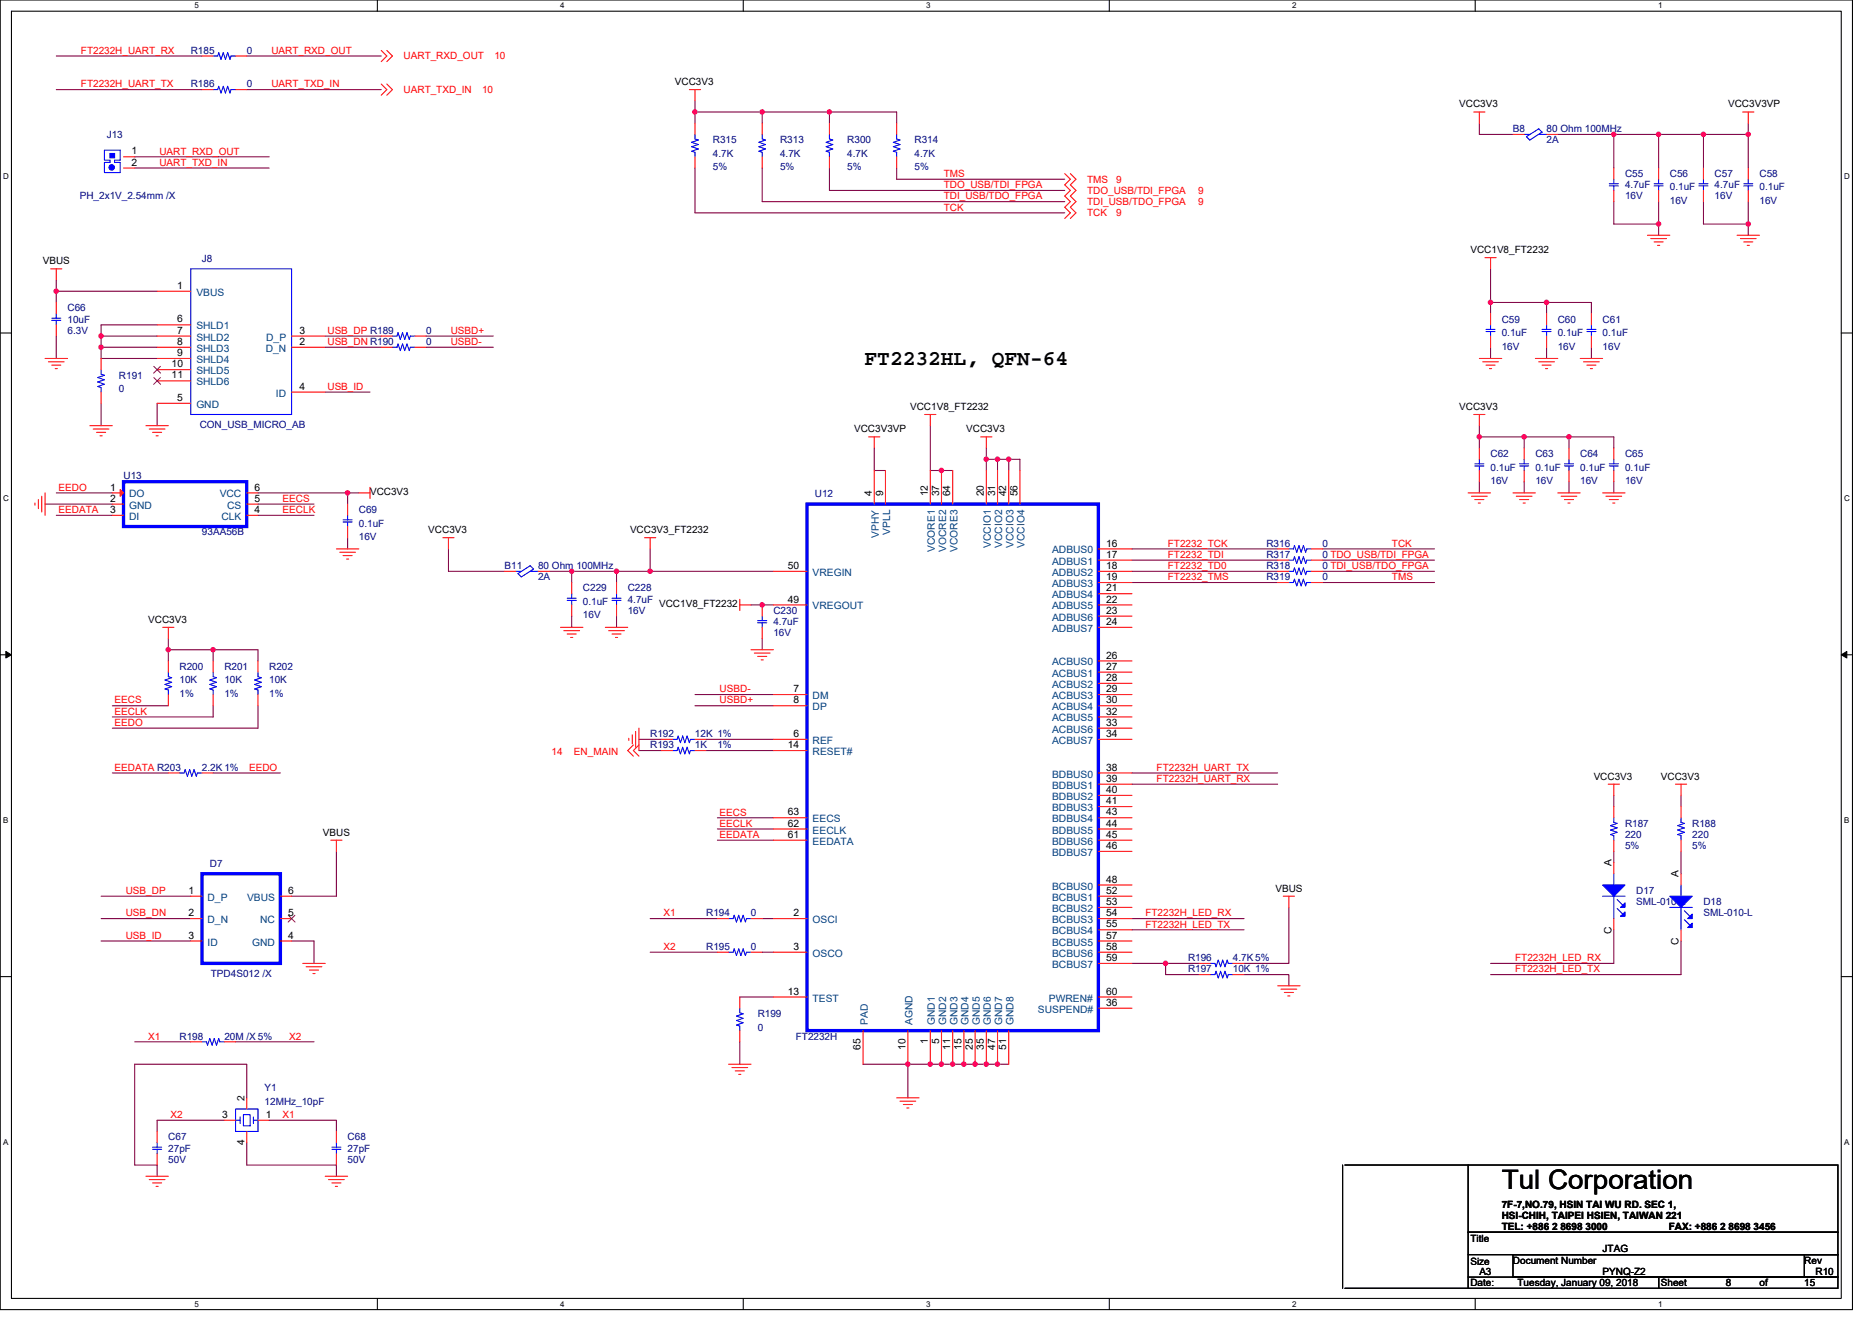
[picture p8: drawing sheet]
<svg xmlns="http://www.w3.org/2000/svg" width="297mm" height="210mm" viewBox="0 0 297 210" stroke-linecap="round" stroke-linejoin="round" font-family="sans-serif">
<path d="M0 0h293.9v207.9h-293.9zM1.8 1.8h290.4v204.3h-290.4z" fill="none" stroke="#000" stroke-width=".17"/>
<g fill="#fff">
<path d="M30.8 .2h.7v1.4h-.7z"/>
<path d="M30.8 206.3h.7v1.4h-.7z"/>
</g>
<path d="M59.9 0v1.8M59.9 206.1v1.8" fill="none" stroke="#000" stroke-width=".17"/>
<g fill="#fff">
<path d="M88.9 .2h.7v1.4h-.7z"/>
<path d="M88.9 206.3h.7v1.4h-.7z"/>
</g>
<path d="M117.9 0v1.8M117.9 206.1v1.8" fill="none" stroke="#000" stroke-width=".17"/>
<g fill="#fff">
<path d="M147 .2h.7v1.4h-.7z"/>
<path d="M147 206.3h.7v1.4h-.7z"/>
</g>
<path d="M176 0v1.8M176 206.1v1.8" fill="none" stroke="#000" stroke-width=".17"/>
<g fill="#fff">
<path d="M205 .2h.7v1.4h-.7z"/>
<path d="M205 206.3h.7v1.4h-.7z"/>
</g>
<path d="M234.1 0v1.8M234.1 206.1v1.8" fill="none" stroke="#000" stroke-width=".17"/>
<g fill="#fff">
<path d="M263.1 .2h.7v1.4h-.7z"/>
<path d="M263.1 206.3h.7v1.4h-.7z"/>
<path d="M.5 27.3h.9v1.4h-.9z"/>
<path d="M292.6 27.3h.9v1.4h-.9z"/>
<path d="M.5 78.4h.9v1.4h-.9z"/>
<path d="M292.6 78.4h.9v1.4h-.9z"/>
</g>
<path d="M0 52.9h1.8M292.2 52.9h1.7" fill="none" stroke="#000" stroke-width=".17"/>
<g fill="#fff">
<path d="M.5 129.5h.8v1.4h-.8z"/>
<path d="M292.6 129.5h.9v1.4h-.9z"/>
</g>
<path d="M0 103.9h1.8M292.2 103.9h1.7" fill="none" stroke="#000" stroke-width=".17"/>
<path d="M.9 103.4l.9 .5-.9 .5zM292.2 103.9l.8-.5v1z" fill="#000" stroke="#000" stroke-width=".16"/>
<g fill="#fff">
<path d="M.5 180.5h.8v1.4h-.8z"/>
<path d="M292.6 180.5h.9v1.4h-.9z"/>
</g>
<path d="M0 155h1.8M292.2 155h1.7M213 184.9v19.6M213.4 184.9h19.6M233 184.9h58.6v10.7h-58.6zM233 195.6h58.6v3.5h-58.6zM233 199.1v3.6M240.1 199.1h51.5v3.6h-51.5zM286.3 199.1v3.6M213.4 204.5h19.6M233 202.7h30.2v1.8h-30.2zM263.2 202.7h28.4v1.8h-28.4z" fill="none" stroke="#000" stroke-width=".17"/>
<g fill="none" stroke="#800040" stroke-width=".17">
<path d="M8.9 8.9h23.1M8.9 14.2h23.1M39.2 8.9h21.3M39.2 14.2h21.3M110.3 16v1.8M110.3 17.8h10.6M110.3 17.8v1.8M120.9 17.8v1.8M120.9 17.8h10.7M131.6 17.8v1.8M131.6 17.8h10.7v1.8M234.7 19.6v1.7h5.4"/>
<path d="M277.4 19.6v1.7M21.4 24.9h21.3M21.4 26.7h21.3M110.3 26.7v7.1h58.6M120.9 26.7v5.3h48M131.6 26.7v3.5h37.3M142.3 26.7v1.7h26.6M247.2 21.3h8.9M256.1 21.3v5.4M256.1 32v3.6h7.1M256.1 21.3h7.1M263.2 21.3v5.4"/>
<path d="M263.2 35.6v1.7M263.2 21.3h7.1M263.2 32v3.6M270.3 21.3v5.4M270.3 32v3.6h7.1M270.3 21.3h7.1M277.4 21.3v5.4M277.4 35.6v1.7M277.4 32v3.6M8.9 46.2v1.8M8.9 46.2h16M8.9 53.3v3.6"/>
<path d="M8.9 44.4v1.8M16 55.1h8.9M16 55.1v1.8h8.9M16 53.3v1.8M16 53.3h8.9M24.9 51.6h-8.9v1.7M51.6 53.3h8.9M51.6 55.1h8.9M67.6 55.1h10.7M67.6 53.3h10.7M236.5 42.7v5.3M236.5 55.1v1.8"/>
<path d="M236.5 48v1.8M236.5 48h8.9M245.4 48h7.1v1.8M245.4 48v1.8M245.4 55.1v1.8M252.5 55.1v1.8M8.9 78.2h8.9M16 64v3.6M24.9 64v3.6M40.9 78.2h14.3M51.6 62.2h7.1M55.2 78.2v1.8"/>
<path d="M55.2 78.2h1.7M138.7 71.1v3.6h1.8M147.6 67.6v7.1h3.6M156.5 71.1v1.8M156.5 72.9h1.8M156.5 72.9v1.8M158.3 72.9h1.8v1.8M158.3 72.9v1.8M160.1 72.9h1.7v1.8M234.7 67.6v1.7M234.7 69.3h7.1M234.7 76.5v1.7"/>
<path d="M234.7 69.3v1.8M241.8 76.5v1.7M241.8 69.3h7.2M241.8 69.3v1.8M249 76.5v1.7M249 69.3v1.8M249 69.3h7.1v1.8M256.1 76.5v1.7M7.2 80h10.6M8.9 81.8h8.9M40.9 80h8.9M40.9 81.8h8.9"/>
<path d="M55.2 85.3v1.8M71.2 87.1v3.6h8.8M87.2 90.7h3.5M90.7 97.8v1.8M90.7 90.7v1.8M90.7 90.7h7.1v1.8M97.8 90.7h5.4M97.8 97.8v1.8M103.2 87.1v3.6M103.2 90.7h19.5M119.2 96h3.5M179.6 88.9h23.1"/>
<path d="M179.6 90.7h23.1M179.6 87.1h23.1M179.6 92.5h23.1M209.8 92.5h17.8M209.8 87.1h17.8M209.8 88.9h17.8M209.8 90.7h17.8M17.8 112h8.9M26.7 101.3v1.8M26.7 103.1h7.1M26.7 103.1v1.8M33.8 112v1.8h-16"/>
<path d="M33.8 103.1v1.8M33.8 103.1h7.1v1.8M40.9 112v3.6h-23.1M101.4 119.1h3.5M101.4 117.3h3.5M110.3 110.2h12.4M110.3 112h12.4M112.1 119.1h10.6M112.1 117.3h10.6M120.9 101.3v1.8M17.8 122.7h8.9M33.8 122.7h10.7"/>
<path d="M53.4 135.1v7.1h-7.1M113.8 129.8h8.9M113.8 131.6h8.9M113.8 133.3h8.9M179.6 122.7h23.1M179.6 124.5h23.1M256.1 135.1v1.8M256.1 126.2v1.8M266.7 135.1v3.6M266.7 126.2v1.8M16 145.8h14.3M16 142.2h14.3"/>
<path d="M16 149.4h14.3M46.3 149.4h3.5v3.5M103.2 151.1h10.6M103.2 145.8h10.6M117.4 158.2h5.3M120.9 145.8h1.8M120.9 151.1h1.8M179.6 152.9h5.4M179.6 145.8h17.8M179.6 147.6h17.8M185 152.9h5.3M185 152.9v1.8h5.3"/>
<path d="M197.4 154.7h7.1v1.8M204.5 144v8.9h-7.1M256.1 147.6v5.3h-19.6M266.7 149.4v5.3h-30.2M21.4 165.4h8.9M35.6 177.8h-10.7v1.8M37.4 165.4h12.4M39.2 174.2v-5.3h-17.8v16h3.5v1.8M42.7 177.8h10.7v1.8M117.4 165.4v3.5M136.9 168.9h7.2M144.1 168.9h16"/>
<path d="M144.1 168.9v5.3M39.2 181.4v3.5h14.2v1.8"/>
</g>
<g fill="#f0f" stroke="#f0f" stroke-width=".17">
<circle cx="8.9" cy="46.2" r=".35"/>
<circle cx="16" cy="53.3" r=".35"/>
<circle cx="263.2" cy="35.5" r=".35"/>
<circle cx="277.4" cy="35.5" r=".35"/>
<circle cx="263.2" cy="21.3" r=".35"/>
<circle cx="256.1" cy="21.3" r=".35"/>
<circle cx="277.4" cy="21.3" r=".35"/>
<circle cx="270.3" cy="21.3" r=".35"/>
<circle cx="149.4" cy="74.7" r=".35"/>
<circle cx="245.4" cy="48" r=".35"/>
<circle cx="236.5" cy="48" r=".35"/>
<circle cx="241.8" cy="69.3" r=".35"/>
<circle cx="234.7" cy="69.3" r=".35"/>
<circle cx="248.9" cy="69.3" r=".35"/>
<circle cx="158.3" cy="72.9" r=".35"/>
<circle cx="156.5" cy="72.9" r=".35"/>
<circle cx="160" cy="72.9" r=".35"/>
<circle cx="144" cy="168.9" r=".35"/>
<circle cx="149.4" cy="168.9" r=".35"/>
<circle cx="147.6" cy="168.9" r=".35"/>
<circle cx="158.3" cy="168.9" r=".35"/>
<circle cx="156.5" cy="168.9" r=".35"/>
<circle cx="154.7" cy="168.9" r=".35"/>
<circle cx="152.9" cy="168.9" r=".35"/>
<circle cx="151.2" cy="168.9" r=".35"/>
<circle cx="184.9" cy="152.9" r=".35"/>
<circle cx="55.1" cy="78.2" r=".35"/>
<circle cx="33.8" cy="103.1" r=".35"/>
<circle cx="26.7" cy="103.1" r=".35"/>
<circle cx="103.2" cy="90.7" r=".35"/>
<circle cx="97.8" cy="90.7" r=".35"/>
<circle cx="90.7" cy="90.7" r=".35"/>
<circle cx="120.9" cy="96" r=".35"/>
<circle cx="16" cy="55.1" r=".35"/>
<circle cx="120.9" cy="17.8" r=".35"/>
<circle cx="110.3" cy="17.8" r=".35"/>
<circle cx="131.6" cy="17.8" r=".35"/>
</g>
<g fill="none" stroke="#f00" stroke-width=".17">
<path d="M32 14.2h1.8M32 8.9h1.8M37.4 14.2h1.8M37.4 8.9h1.8M60.5 13.3l.9 .9-.9 .9M60.5 8l.9 .9-.9 .9M61.4 13.3l.9 .9-.9 .9M61.4 8l.9 .9-.9 .9M109.4 14.2h1.8M110.3 14.2v1.8M110.3 19.6v1.7M120.9 19.6v1.7"/>
<path d="M131.6 19.6v1.7M142.3 19.6v1.7M233.8 17.8h1.8M234.7 17.8v1.8M276.5 17.8h1.8M277.4 17.8v1.8M19.6 24.9h1.8M19.6 26.7h1.8M110.3 24.9v1.8M120.9 24.9v1.8M131.6 24.9v1.8M142.3 24.9v1.8"/>
<path d="M168.9 27.6l.9 .8-.9 .9 .9 .9-.9 .9 .9 .9-.9 .9 .9 .9-.9 .9M169.8 27.6l.9 .8-.9 .9 .9 .9-.9 .9 .9 .9-.9 .9 .9 .9-.9 .9M240.1 21.3h1.7M245.4 21.3h1.8M256.1 26.7v1.7M256.1 30.2v1.8M261.4 37.3h3.6M261.9 37.9h2.5M262.5 38.4h1.4M263 38.9h.4M263.2 30.2v1.8M263.2 26.7v1.7"/>
<path d="M270.3 26.7v1.7M270.3 30.2v1.8M275.6 37.3h3.6M276.2 37.9h2.5M276.7 38.4h1.4M277.2 38.9h.4M277.4 30.2v1.8M277.4 26.7v1.7M7.2 56.9h3.5M7.7 57.4h2.5M8 42.7h1.8M8.2 58h1.4"/>
<path d="M8.8 58.5h.3M8.9 42.7v1.7M8.9 48v1.8M8.9 51.6v1.7M16 56.9v1.8M24.9 46.2h5.4M24.9 51.6h5.4M24.9 53.3h5.4M24.9 55.1h5.4M24.9 56.9h5.4M24.9 58.7h5.4M46.3 53.3h5.3"/>
<path d="M46.3 55.1h5.3M60.5 53.3h1.8M60.5 55.1h1.8M65.8 53.3h1.8M65.8 55.1h1.8M234.7 56.9h3.6M235.3 57.4h2.5M235.6 40.9h1.8M235.8 58h1.4M236.3 58.5h.4M236.5 40.9v1.8M236.5 53.3v1.8"/>
<path d="M236.5 49.8v1.8M243.6 56.9h3.6M244.2 57.4h2.5M244.7 58h1.4M245.2 58.5h.4M245.4 53.3v1.8M245.4 49.8v1.8M250.7 56.9h3.6M251.3 57.4h2.5M251.8 58h1.4M252.3 58.5h.4M252.5 53.3v1.8"/>
<path d="M252.5 49.8v1.8M5.5 79.8v.4M6.1 79.3v1.4M6.6 78.8v2.5M7.2 78.2v3.6M14.3 67.6h3.5M14.8 68.1h2.5M15.3 68.6h1.5M15.9 69.2h.3M16 62.2v1.8M17.8 78.2h1.8M23.2 67.6h3.5"/>
<path d="M23.7 68.1h2.5M24.2 68.6h1.5M24.8 69.2h.3M24.9 60.5h5.4M24.9 64h5.4M39.2 78.2h1.7M46.3 62.2h5.3M56.9 78.2h1.8M58.7 77.3v1.8M137.8 69.3h1.8M138.7 69.3v1.8M138.7 74.7v5.3"/>
<path d="M140.5 74.7v5.3M146.7 65.8h1.8M147.6 65.8v1.8M147.6 74.7v5.3M149.4 74.7v5.3M151.2 74.7v5.3M155.6 69.3h1.8M156.5 69.3v1.8M156.5 74.7v5.3M158.3 74.7v5.3M160.1 74.7v5.3M161.8 74.7v5.3"/>
<path d="M233 78.2h3.5M233.5 78.8h2.5M233.8 65.8h1.8M234 79.3h1.5M234.6 79.8h.3M234.7 65.8v1.8M234.7 74.7v1.8M234.7 71.1v1.8M240.1 78.2h3.5M240.6 78.8h2.5M241.1 79.3h1.5M241.7 79.8h.3"/>
<path d="M241.8 74.7v1.8M241.8 71.1v1.8M247.2 78.2h3.5M247.7 78.8h2.5M248.2 79.3h1.5M248.8 79.8h.3M249 74.7v1.8M249 71.1v1.8M254.3 78.2h3.5M254.8 78.8h2.5M255.4 79.3h1.4M255.9 79.8h.3"/>
<path d="M256.1 74.7v1.8M256.1 71.1v1.8M17.8 81.8h1.8M17.8 80h1.8M25.8 99.6h1.8M26.7 99.6v1.7M39.2 80h1.7M39.2 81.8h1.7M53.4 87.1h3.5M53.9 87.7h2.5M54.4 88.2h1.5M55 88.7h.3"/>
<path d="M55.2 83.6v1.7M55.2 80v1.8M70.3 85.3h1.7M71.2 85.3v1.8M80 90.7h1.8M85.4 90.7h1.8M88.9 99.6h3.6M90.7 96v1.8M90.7 92.5v1.7M96.1 99.6h3.5M97.8 92.5v1.7M97.8 96v1.8"/>
<path d="M102.3 85.3h1.8M103.2 85.3v1.8M117.4 96h1.8M117.4 95.1v1.8M120.9 96v1.8M120.9 99.6v1.7M122.7 90.7h5.4M122.7 96h5.4M174.3 87.1h5.3M174.3 88.9h5.3M174.3 90.7h5.3M174.3 92.5h5.3"/>
<path d="M174.3 94.2h5.3M174.3 96h5.3M174.3 97.8h5.3M174.3 99.6h5.3M202.7 92.5h1.8M202.7 88.9h1.8M202.7 87.1h1.8M202.7 90.7h1.8M208.1 92.5h1.7M208.1 88.9h1.7M208.1 87.1h1.7M208.1 90.7h1.7"/>
<path d="M26.7 110.2v1.8M26.7 104.9v1.8M33.8 110.2v1.8M33.8 104.9v1.8M40.9 110.2v1.8M40.9 104.9v1.8M89.5 100.1h2.5M90 100.6h1.4M90.5 101.2h.4M96.6 100.1h2.5M97.1 100.6h1.4M97.7 101.2h.3"/>
<path d="M99.8 117.2v.3M100.3 116.6v1.5M100.5 118.2l-.9 .9 .9 .9M100.9 116.1v2.5M101.4 118.2l-.9 .9 .9 .9M101.4 115.6v3.5M104.9 117.3h1.8M104.9 119.1h1.8M110.3 117.3h1.8M110.3 119.1h1.8M119.2 103.1h3.5M119.7 103.7h2.5"/>
<path d="M120.2 104.2h1.5M120.8 104.7h.3M122.7 110.2h5.4M122.7 112h5.4M122.7 117.3h5.4M122.7 119.1h5.4M174.3 104.9h5.3M174.3 106.7h5.3M174.3 108.5h5.3M174.3 110.2h5.3M174.3 112h5.3M174.3 113.8h5.3"/>
<path d="M174.3 115.6h5.3M174.3 117.3h5.3M26.7 122.7h1.8M32 122.7h1.8M52.5 133.3h1.8M53.4 133.3v1.8M122.7 129.8h5.4M122.7 131.6h5.4M122.7 133.3h5.4M174.3 122.7h5.3M174.3 124.5h5.3M174.3 126.2h5.3"/>
<path d="M174.3 128h5.3M174.3 129.8h5.3M174.3 131.6h5.3M174.3 133.3h5.3M174.3 135.1h5.3M255.2 124.5h1.8M256.1 128v1.8M256.1 133.3v1.8M256.1 136.9v1.8M256.1 124.5v1.7M265.8 124.5h1.8M266.7 124.5v1.7"/>
<path d="M266.7 128v1.8M266.7 133.3v1.8M266.7 138.7v1.8M30.3 142.2h1.7M30.3 145.8h1.7M30.3 149.4h1.7M44.5 142.2h1.8M44.5 145.8h1.8M44.5 149.4h1.8M48 152.9h3.6M48.6 153.4h2.5M49.1 154h1.4"/>
<path d="M49.7 154.5h.3M113.8 145.8h1.8M113.8 151.1h1.8M117.4 158.2v1.8M119.2 145.8h1.7M119.2 151.1h1.7M122.7 145.8h5.4M122.7 151.1h5.4M122.7 158.2h5.4M174.3 140.5h5.3M174.3 142.2h5.3M174.3 144h5.3"/>
<path d="M174.3 145.8h5.3M174.3 147.6h5.3M174.3 149.4h5.3M174.3 151.1h5.3M174.3 152.9h5.3M174.3 158.2h5.3M190.3 154.7h1.8M190.3 152.9h1.8M195.6 154.7h1.8M195.6 152.9h1.8M202.7 156.5h3.6M203.3 157h2.5"/>
<path d="M203.6 142.2h1.8M203.8 157.5h1.4M204.3 158.1h.4M204.5 142.2v1.8M256.1 145.8v1.8M266.7 147.6v1.8M24.9 179.6v1.8M30.3 165.4h1.7M35.6 177.8h1.8M35.6 165.4h1.8M39.2 179.6v1.8M39.2 174.2v1.8"/>
<path d="M40.9 177.8h1.8M53.4 179.6v1.8M115.6 168.9h3.6M116.1 169.4h2.5M116.7 170h1.4M117.2 170.5h.4M117.4 163.6v1.8M136.9 163.6v5.3M142.3 174.2h3.5M142.8 174.8h2.5M143.3 175.3h1.5M143.9 175.9h.3"/>
<path d="M144.1 163.6v5.3M147.6 163.6v5.3M149.4 163.6v5.3M151.2 163.6v5.3M152.9 163.6v5.3M154.7 163.6v5.3M156.5 163.6v5.3M158.3 163.6v5.3M160.1 163.6v5.3M174.3 160h5.3M23.2 186.7h3.5M23.7 187.2h2.5"/>
<path d="M24.2 187.7h1.5M24.8 188.3h.3M24.9 183.1v1.8M51.6 186.7h3.6M52.1 187.2h2.5M52.7 187.7h1.4M53.2 188.3h.3M53.4 183.1v1.8"/>
</g>
<g fill="none" stroke="#00f" stroke-width=".17">
<path d="M33.8 14.2h.7l.2-.5 .4 1.1 .3-1.1 .4 1.1 .3-1.1 .4 1.1 .2-.6h.7M33.8 8.9h.7l.2-.5 .4 1 .3-1 .4 1 .3-1 .4 1 .2-.5h.7M16.6 23.8h2.5v1.6h-.9v.4h.9v1.6h-2.5v-1.6h.9v-.4h-.9zM110.3 21.3v.8l.5 .1-1.1 .4 1.1 .3-1.1 .4 1.1 .3-1.1 .4 .6 .2v.7M120.9 21.3v.8l.6 .1-1.1 .4 1.1 .3-1.1 .4 1.1 .3-1.1 .4 .5 .2v.7M131.6 21.3v.8l.5 .1-1 .4 1 .3-1 .4 1 .3-1 .4 .5 .2v.7M142.3 21.3v.8l.5 .1-1.1 .4 1.1 .3-1.1 .4 1.1 .3-1.1 .4 .6 .2v.7M241.8 21.3h.9M242.2 21.7l2-1.3 .5 .6-2 1.2zM244.2 21.3h1.2M255.4 29.2h1.4M255.4 29.5h1.4"/>
<path d="M256.1 28.4v.8M256.1 29.5v.7M262.5 29.5h1.4M262.5 29.2h1.4M263.2 29.5v.7M263.2 28.4v.8M269.6 29.2h1.4M269.6 29.5h1.4M270.3 28.4v.8M270.3 29.5v.7M276.7 29.5h1.4M276.7 29.2h1.4"/>
<path d="M277.4 29.5v.7M277.4 28.4v.8M8.2 50.5h1.4M8.2 50.8h1.4M8.9 49.8v.7M8.9 50.8v.8M16 58.7v.7l.6 .2-1.1 .3 1.1 .4-1.1 .3 1.1 .4-1.1 .3 .5 .2v.7M30.3 42.7h16v23.1h-16zM62.3 53.3h.7l.2-.5 .3 1.1 .4-1.1 .3 1.1 .4-1.1 .3 1.1 .2-.6h.7M62.3 55.1h.7l.2-.5 .3 1 .4-1 .3 1 .4-1 .3 1 .2-.5h.7M235.8 52.6h1.4M235.8 52.3h1.4"/>
<path d="M236.5 52.6v.7M236.5 51.6v.7M244.7 52.6h1.4M244.7 52.3h1.4M245.4 52.6v.7M245.4 51.6v.7M251.8 52.6h1.4M251.8 52.3h1.4M252.5 52.6v.7M252.5 51.6v.7M234 74h1.5M234 73.6h1.5"/>
<path d="M234.7 74v.7M234.7 72.9v.7M241.1 74h1.5M241.1 73.6h1.5M241.8 74v.7M241.8 72.9v.7M248.2 74h1.5M248.2 73.6h1.5M249 74v.7M249 72.9v.7M255.4 74h1.4M255.4 73.6h1.4"/>
<path d="M256.1 74v.7M256.1 72.9v.7M54.4 82.8h1.5M54.4 82.5h1.5M55.2 82.8v.8M55.2 81.8v.7M81.8 90.7h.9M82.2 91l1.9-1.2 .6 .5-2 1.3zM84.1 90.7h1.3M90 95.3h1.4M90 95h1.4M90.7 95.3v.7"/>
<path d="M90.7 94.2v.8M97.1 95h1.4M97.1 95.3h1.4M97.8 94.2v.8M97.8 95.3v.7M120.2 98.5h1.5M120.2 98.8h1.5M120.9 97.8v.7M120.9 98.8v.8M204.5 92.5h.7l.2-.6 .4 1.1 .3-1.1 .4 1.1 .3-1.1 .4 1.1 .1-.5h.8M204.5 88.9h.7l.2-.5 .4 1 .3-1 .4 1 .3-1 .4 1 .1-.5h.8M204.5 87.1h.7l.2-.5 .4 1.1 .3-1.1 .4 1.1 .3-1.1 .4 1.1 .1-.6h.8"/>
<path d="M204.5 90.7h.7l.2-.6 .4 1.1 .3-1.1 .4 1.1 .3-1.1 .4 1.1 .1-.5h.8M26.7 106.7v.7l.5 .2-1 .3 1 .4-1 .3 1 .4-1 .3 .5 .2v.7M33.8 106.7v.7l.6 .2-1.1 .3 1.1 .4-1.1 .3 1.1 .4-1.1 .3 .5 .2v.7M40.9 106.7v.7l.6 .2-1.1 .3 1.1 .4-1.1 .3 1.1 .4-1.1 .3 .5 .2v.7M106.7 119.1h.7l.2-.5 .4 1.1 .3-1.1 .4 1.1 .3-1.1 .4 1.1 .2-.6h.7M106.7 117.3h.7l.2-.5 .4 1.1 .3-1.1 .4 1.1 .3-1.1 .4 1.1 .2-.6h.7M28.5 122.7h.7l.2-.5 .3 1 .4-1 .3 1 .4-1 .4 1 .1-.5h.7M256.1 129.8v.7l.5 .2-1.1 .3 1.1 .4-1.1 .3 1.1 .4-1.1 .4 .6 .1v.8M256.1 138.7v1.8M266.7 129.8v.7l.6 .2-1.1 .3 1.1 .4-1.1 .3 1.1 .4-1.1 .4 .5 .1v.8M115.6 145.8h.7l.2-.5 .4 1 .3-1 .4 1 .3-1 .4 1 .1-.5h.8M115.6 151.1h.7l.2-.5 .4 1.1 .3-1.1 .4 1.1 .3-1.1 .4 1.1 .1-.6h.8"/>
<path d="M192.1 154.7h.7l.2-.5 .3 1 .4-1 .3 1 .4-1 .3 1 .2-.5h.7M192.1 152.9h.7l.2 .5 .3-1 .4 1 .3-1 .4 1 .3-1 .2 .5h.7M254.3 142.2h3.5M256.1 142.2v3.6M256.6 142.8l.9 .9M256.6 144.2l.9 .9M265 144h3.5M266.7 140.5v1.7M266.7 144v3.6M267.3 144.5l.9 .9M267.3 146l.9 .9M32 165.4h.8l.1 .5 .4-1.1 .4 1.1 .3-1.1 .4 1.1 .3-1.1 .2 .6h.7"/>
<path d="M37.4 176h3.5v3.6h-3.5zM37.4 177.8h.7M38.1 177.3v1M38.6 176.9h1.1v1.8h-1.1zM40.2 177.3v1M40.2 177.8h.7M117.4 160v.7l.5 .2-1 .4 1 .3-1 .4 1 .3-1 .4 .5 .2v.7M24.2 182.1h1.5M24.2 182.4h1.5M24.9 181.4v.7M24.9 182.4v.7M52.7 182.1h1.4"/>
<path d="M52.7 182.4h1.4M53.4 181.4v.7M53.4 182.4v.7"/>
</g>
<path d="M24.4 58.1l1.1 1.1M24.4 59.9l1.1 1.1M25.5 58.1l-1.1 1.1M25.5 59.9l-1.1 1.1M45.7 145.3l1.1 1M46.8 145.3l-1.1 1" fill="none" stroke="#804000" stroke-width=".16"/>
<g fill="#00f" stroke="#00f" stroke-width=".17">
<path d="M17.5 24.4v.7h.7v-.7z" fill-rule="evenodd"/>
<path d="M254.3 140.5h3.5l-1.7 1.7z" fill-rule="evenodd"/>
<path d="M257.8 143.3v.7h-.7z" fill-rule="evenodd"/>
<path d="M257.1 145.4l.7-.7v.7z" fill-rule="evenodd"/>
<path d="M265 142.2h3.5l-1.8 1.8z" fill-rule="evenodd"/>
<path d="M267.8 145.8l.7-.7v.7z" fill-rule="evenodd"/>
<path d="M267.8 147.2l.7-.7v.7z" fill-rule="evenodd"/>
<circle cx="17.7" cy="26.6" r=".43"/>
</g>
<path d="M19.6 76.5h19.6v7.1h-19.6zM128.1 80h46.2v83.6h-46.2zM32 138.7h12.5v14.2h-12.5z" fill="none" stroke="#00f" stroke-width=".53"/>
<path d="M19.1 77.7l.5 .5-.5 .6z" fill="#f00" stroke="#f00" stroke-width=".17"/>
<text font-size="4.3" x="238.3" y="188.7">Tul Corporation</text>
<text font-size="3.4" x="137.2" y="57.9">FT2232HL, QFN-64</text>
<g font-size="1.6" fill="#f00">
<text x="12.8" y="8.5">FT2232H_UART_RX</text>
<text x="43.1" y="8.5">UART_RXD_OUT</text>
<text x="64" y="9.4">UART_RXD_OUT</text>
<text x="78.4" y="9.4">10</text>
<text x="12.8" y="13.9">FT2232H_UART_TX</text>
<text x="43.1" y="13.9">UART_TXD_IN</text>
<text x="64" y="14.8">UART_TXD_IN</text>
<text x="76.5" y="14.8">10</text>
<text x="25.3" y="24.5">UART_RXD_OUT</text>
<text x="25.3" y="26.3">UART_TXD_IN</text>
<text x="149.8" y="29.9">TDO_USB/TDI_FPGA</text>
<text x="149.8" y="28.1">TMS</text>
<text x="172.5" y="29">TMS</text>
<text x="177.1" y="29">9</text>
<text x="149.8" y="33.4">TCK</text>
<text x="149.8" y="31.6">TDI_USB/TDO_FPGA</text>
<text x="172.5" y="30.8">TDO_USB/TDI_FPGA</text>
<text x="172.5" y="34.3">TCK</text>
<text x="172.5" y="32.5">TDI_USB/TDO_FPGA</text>
<text x="177.1" y="34.3">9</text>
<text x="190.1" y="30.8">9</text>
<text x="190.1" y="32.5">9</text>
<text x="52" y="53">USB_DP R189</text>
<text x="71.5" y="53">USBD+</text>
<text x="52" y="54.8">USB_DN R190</text>
<text x="71.5" y="54.8">USBD-</text>
<text x="52" y="61.9">USB_ID</text>
<text x="9.3" y="77.9">EEDO</text>
<text x="9.3" y="81.4">EEDATA</text>
<text x="44.8" y="79.7">EECS</text>
<text x="44.8" y="81.4">EECLK</text>
<text x="185.3" y="88.5">FT2232_TDI</text>
<text x="185.3" y="86.8">FT2232_TCK</text>
<text x="220.9" y="86.8">TCK</text>
<text x="185.3" y="90.3">FT2232_TD0</text>
<text x="185.3" y="92.1">FT2232_TMS</text>
<text x="220.9" y="92.1">TMS</text>
<text x="18.2" y="111.7">EECS</text>
<text x="18.2" y="113.4">EECLK</text>
<text x="114.2" y="109.9">USBD-</text>
<text x="114.2" y="111.7">USBD+</text>
<text x="18.2" y="115.2">EEDO</text>
<text x="87.5" y="119.8">14</text>
<text x="91.1" y="119.8">EN_MAIN</text>
<text x="18.2" y="122.3">EEDATA R203</text>
<text x="39.5" y="122.3">EEDO</text>
<text x="183.5" y="122.3">FT2232H_UART_TX</text>
<text x="183.5" y="124.1">FT2232H_UART_RX</text>
<text x="114.2" y="129.4">EECS</text>
<text x="114.2" y="131.2">EECLK</text>
<text x="114.2" y="133">EEDATA</text>
<text x="20" y="141.9">USB_DP</text>
<text x="20" y="145.4">USB_DN</text>
<text x="20" y="149">USB_ID</text>
<text x="105.3" y="145.4">X1</text>
<text x="181.8" y="145.4">FT2232H_LED_RX</text>
<text x="181.8" y="147.2">FT2232H_LED_TX</text>
<text x="105.3" y="150.8">X2</text>
<text x="240.4" y="152.5">FT2232H_LED_RX</text>
<text x="240.4" y="154.3">FT2232H_LED_TX</text>
<text x="23.5" y="165">X1</text>
<text x="45.9" y="165">X2</text>
<text x="27.1" y="177.4">X2</text>
<text x="44.8" y="177.4">X1</text>
</g>
<g font-size="1.6" fill="#000080">
<text x="30.3" y="8.5">R185</text>
<text x="39.2" y="8.5">0</text>
<text x="30.3" y="13.9">R186</text>
<text x="39.2" y="13.9">0</text>
<text x="16.9" y="21.9">J13</text>
<text x="113.1" y="22.8">R315</text>
<text x="123.8" y="22.8">R313</text>
<text x="134.4" y="22.8">R300</text>
<text x="145.1" y="22.8">R314</text>
<text x="240.1" y="21">B8</text>
<text x="245.4" y="21">80 Ohm 100MHz</text>
<text x="245.4" y="22.8">2A</text>
<text x="113.1" y="24.9">4.7K</text>
<text x="113.1" y="27">5%</text>
<text x="123.8" y="24.9">4.7K</text>
<text x="123.8" y="27">5%</text>
<text x="134.4" y="24.9">4.7K</text>
<text x="134.4" y="27">5%</text>
<text x="145.1" y="24.9">4.7K</text>
<text x="145.1" y="27">5%</text>
<text x="257.8" y="28.1">C55</text>
<text x="257.8" y="29.9">4.7uF</text>
<text x="265" y="28.1">C56</text>
<text x="272.1" y="28.1">C57</text>
<text x="272.1" y="29.9">4.7uF</text>
<text x="279.2" y="28.1">C58</text>
<text x="12.7" y="31.6">PH_2x1V_2.54mm /X</text>
<text x="257.8" y="31.6">16V</text>
<text x="265" y="30.2">0.1uF</text>
<text x="265" y="32.4">16V</text>
<text x="272.1" y="31.6">16V</text>
<text x="279.2" y="30.2">0.1uF</text>
<text x="279.2" y="32.4">16V</text>
<text x="32" y="41.6">J8</text>
<text x="10.7" y="49.4">C66</text>
<text x="10.7" y="51.2">10uF</text>
<text x="10.7" y="53">6.3V</text>
<text x="67.6" y="53">0</text>
<text x="238.3" y="51.2">C59</text>
<text x="238.3" y="53.3">0.1uF</text>
<text x="247.2" y="51.2">C60</text>
<text x="247.2" y="53.3">0.1uF</text>
<text x="254.3" y="51.2">C61</text>
<text x="254.3" y="53.3">0.1uF</text>
<text x="67.6" y="54.8">0</text>
<text x="238.3" y="55.5">16V</text>
<text x="247.2" y="55.5">16V</text>
<text x="254.3" y="55.5">16V</text>
<text x="18.9" y="60.1">R191</text>
<text x="18.9" y="62.2">0</text>
<text x="31.7" y="67.9">CON_USB_MICRO_AB</text>
<text x="19.6" y="76.1">U13</text>
<text x="236.5" y="72.5">C62</text>
<text x="236.5" y="74.7">0.1uF</text>
<text x="236.5" y="76.8">16V</text>
<text x="243.6" y="72.5">C63</text>
<text x="243.6" y="74.7">0.1uF</text>
<text x="243.6" y="76.8">16V</text>
<text x="250.7" y="72.5">C64</text>
<text x="250.7" y="74.7">0.1uF</text>
<text x="250.7" y="76.8">16V</text>
<text x="257.8" y="72.5">C65</text>
<text x="257.8" y="74.7">0.1uF</text>
<text x="257.8" y="76.8">16V</text>
<text x="56.9" y="81.4">C69</text>
<text x="56.9" y="83.6">0.1uF</text>
<text x="129.3" y="78.9">U12</text>
<text x="32" y="85">93AA56B</text>
<text x="56.9" y="85.7">16V</text>
<text x="201" y="88.5">R317</text>
<text x="201" y="86.8">R316</text>
<text x="209.8" y="88.5">0 TDO_USB/TDI_FPGA</text>
<text x="209.8" y="86.8">0</text>
<text x="80" y="90.3">B11</text>
<text x="85.4" y="90.3">80 Ohm 100MHz</text>
<text x="85.4" y="92.1">2A</text>
<text x="92.5" y="93.9">C229</text>
<text x="99.6" y="93.9">C228</text>
<text x="99.6" y="95.7">4.7uF</text>
<text x="201" y="92.1">R319</text>
<text x="201" y="90.3">R318</text>
<text x="209.8" y="92.1">0</text>
<text x="209.8" y="90.3">0 TDI_USB/TDO_FPGA</text>
<text x="92.5" y="96">0.1uF</text>
<text x="92.5" y="98.1">16V</text>
<text x="99.6" y="97.4">16V</text>
<text x="122.7" y="97.4">C230</text>
<text x="122.7" y="99.2">4.7uF</text>
<text x="122.7" y="101">16V</text>
<text x="28.5" y="106.3">R200</text>
<text x="35.6" y="106.3">R201</text>
<text x="42.7" y="106.3">R202</text>
<text x="28.5" y="108.5">10K</text>
<text x="28.5" y="110.6">1%</text>
<text x="35.6" y="108.5">10K</text>
<text x="35.6" y="110.6">1%</text>
<text x="42.7" y="108.5">10K</text>
<text x="42.7" y="110.6">1%</text>
<text x="103.2" y="118.8">R193</text>
<text x="103.2" y="117">R192</text>
<text x="110.3" y="118.8">1K</text>
<text x="110.3" y="117">12K 1%</text>
<text x="113.8" y="118.8">1%</text>
<text x="32" y="122.3">2.2K 1%</text>
<text x="257.8" y="131.2">R187</text>
<text x="268.5" y="131.2">R188</text>
<text x="33.3" y="137.6">D7</text>
<text x="257.8" y="133">220</text>
<text x="257.8" y="134.8">5%</text>
<text x="268.5" y="133">220</text>
<text x="268.5" y="134.8">5%</text>
<text x="259.6" y="141.9">D17</text>
<text x="259.6" y="143.7">SML-010-L</text>
<text x="270.3" y="143.7">D18</text>
<text x="112.1" y="145.4">R194</text>
<text x="119.2" y="145.4">0</text>
<text x="270.3" y="145.4">SML-010-L</text>
<text x="33.5" y="155">TPD4S012 /X</text>
<text x="112.1" y="150.8">R195</text>
<text x="119.2" y="150.8">0</text>
<text x="188.5" y="154.3">R197</text>
<text x="188.5" y="152.5">R196</text>
<text x="195.6" y="154.3">10K 1%</text>
<text x="195.6" y="152.5">4.7K 5%</text>
<text x="120.2" y="161.4">R199</text>
<text x="28.5" y="165">R198</text>
<text x="35.6" y="165">20M /X 5%</text>
<text x="120.2" y="163.6">0</text>
<text x="126.3" y="165">FT2232H</text>
<text x="42" y="173.2">Y1</text>
<text x="42" y="175.3">12MHz_10pF</text>
<text x="26.7" y="181">C67</text>
<text x="26.7" y="182.8">27pF</text>
<text x="26.7" y="184.6">50V</text>
<text x="55.2" y="181">C68</text>
<text x="55.2" y="182.8">27pF</text>
<text x="55.2" y="184.6">50V</text>
</g>
<g font-size="1.6">
<text x="107.1" y="13.5">VCC3V3</text>
<text x="231.5" y="17.1">VCC3V3</text>
<text x="274.2" y="17.1">VCC3V3VP</text>
<text x="20.8" y="24.5">1</text>
<text x="20.8" y="26.3">2</text>
<text x="6.8" y="42">VBUS</text>
<text x="233.3" y="40.2">VCC1V8_FT2232</text>
<text x="28.1" y="45.8">1</text>
<text x="28.1" y="51.2">6</text>
<text x="28.1" y="53">7</text>
<text x="47.5" y="53">3</text>
<text x="27.2" y="58.3">10</text>
<text x="28.1" y="54.7">8</text>
<text x="28.1" y="56.5">9</text>
<text x="47.5" y="54.7">2</text>
<text x="27.2" y="60.1">11</text>
<text x="28.1" y="63.6">5</text>
<text x="47.5" y="61.8">4</text>
<text x="144.4" y="65.1">VCC1V8_FT2232</text>
<text x="231.5" y="65.1">VCC3V3</text>
<text x="135.5" y="68.6">VCC3V3VP</text>
<text x="153.3" y="68.6">VCC3V3</text>
<text x="17.5" y="77.9">1</text>
<text x="40.4" y="77.9">6</text>
<text x="17.5" y="81.4">3</text>
<text x="17.5" y="79.6">2</text>
<text x="40.4" y="79.6">5</text>
<text x="40.4" y="81.4">4</text>
<text x="58.7" y="78.6">VCC3V3</text>
<text x="138.3" y="78.8" transform="rotate(-90 138.3 78.8)">4</text>
<text x="140.1" y="78.8" transform="rotate(-90 140.1 78.8)">9</text>
<text x="147.2" y="78.8" transform="rotate(-90 147.2 78.8)">12</text>
<text x="149" y="78.8" transform="rotate(-90 149 78.8)">37</text>
<text x="150.8" y="78.8" transform="rotate(-90 150.8 78.8)">64</text>
<text x="156.1" y="78.8" transform="rotate(-90 156.1 78.8)">20</text>
<text x="157.9" y="78.8" transform="rotate(-90 157.9 78.8)">31</text>
<text x="159.7" y="78.8" transform="rotate(-90 159.7 78.8)">42</text>
<text x="161.5" y="78.8" transform="rotate(-90 161.5 78.8)">56</text>
<text x="68" y="84.6">VCC3V3</text>
<text x="100" y="84.6">VCC3V3_FT2232</text>
<text x="175.5" y="86.7">16</text>
<text x="175.5" y="88.5">17</text>
<text x="125" y="90.3">50</text>
<text x="125" y="95.6">49</text>
<text x="175.5" y="90.3">18</text>
<text x="175.5" y="92.1">19</text>
<text x="175.5" y="93.9">21</text>
<text x="175.5" y="95.6">22</text>
<text x="23.5" y="98.8">VCC3V3</text>
<text x="104.6" y="96.4">VCC1V8_FT2232</text>
<text x="175.5" y="97.4">23</text>
<text x="175.5" y="99.2">24</text>
<text x="175.5" y="104.5">26</text>
<text x="175.5" y="106.3">27</text>
<text x="125.9" y="109.9">7</text>
<text x="125.9" y="111.6">8</text>
<text x="175.5" y="108.1">28</text>
<text x="175.5" y="109.9">29</text>
<text x="175.5" y="111.6">30</text>
<text x="175.5" y="113.4">32</text>
<text x="125" y="118.7">14</text>
<text x="125.9" y="117">6</text>
<text x="175.5" y="115.2">33</text>
<text x="175.5" y="117">34</text>
<text x="175.5" y="122.3">38</text>
<text x="175.5" y="124.1">39</text>
<text x="175.5" y="125.9">40</text>
<text x="252.9" y="123.7">VCC3V3</text>
<text x="263.5" y="123.7">VCC3V3</text>
<text x="125" y="129.4">63</text>
<text x="125" y="131.2">62</text>
<text x="175.5" y="127.6">41</text>
<text x="175.5" y="129.4">43</text>
<text x="175.5" y="131.2">44</text>
<text x="51.2" y="132.6">VBUS</text>
<text x="125" y="133">61</text>
<text x="175.5" y="133">45</text>
<text x="175.5" y="134.7">46</text>
<text x="255.7" y="137.4" transform="rotate(-90 255.7 137.4)">A</text>
<text x="29.9" y="141.9">1</text>
<text x="45.7" y="141.9">6</text>
<text x="175.5" y="140.1">48</text>
<text x="175.5" y="141.9">52</text>
<text x="175.5" y="143.6">53</text>
<text x="202.4" y="141.5">VBUS</text>
<text x="266.4" y="139.2" transform="rotate(-90 266.4 139.2)">A</text>
<text x="29.9" y="145.4">2</text>
<text x="29.9" y="149">3</text>
<text x="45.7" y="145.4">5</text>
<text x="45.7" y="149">4</text>
<text x="125.9" y="145.4">2</text>
<text x="175.5" y="145.4">54</text>
<text x="175.5" y="147.2">55</text>
<text x="175.5" y="149">57</text>
<text x="255.7" y="148.2" transform="rotate(-90 255.7 148.2)">C</text>
<text x="125.9" y="150.7">3</text>
<text x="175.5" y="150.7">58</text>
<text x="175.5" y="152.5">59</text>
<text x="266.4" y="150" transform="rotate(-90 266.4 150)">C</text>
<text x="125" y="157.9">13</text>
<text x="175.5" y="157.9">60</text>
<text x="175.5" y="159.6">36</text>
<text x="136.6" y="166.6" transform="rotate(-90 136.6 166.6)">65</text>
<text x="143.7" y="166.6" transform="rotate(-90 143.7 166.6)">10</text>
<text x="147.2" y="165.7" transform="rotate(-90 147.2 165.7)">1</text>
<text x="149" y="165.7" transform="rotate(-90 149 165.7)">5</text>
<text x="150.8" y="166.6" transform="rotate(-90 150.8 166.6)">11</text>
<text x="152.6" y="166.6" transform="rotate(-90 152.6 166.6)">15</text>
<text x="154.3" y="166.6" transform="rotate(-90 154.3 166.6)">25</text>
<text x="156.1" y="166.6" transform="rotate(-90 156.1 166.6)">35</text>
<text x="157.9" y="166.6" transform="rotate(-90 157.9 166.6)">47</text>
<text x="159.7" y="166.6" transform="rotate(-90 159.7 166.6)">51</text>
<text x="35.2" y="177.4">3</text>
<text x="38.8" y="174.8" transform="rotate(-90 38.8 174.8)">2</text>
<text x="42.2" y="177.4">1</text>
<text x="38.8" y="181.7" transform="rotate(-90 38.8 181.7)">4</text>
<text x="238.3" y="191.7">7F-7,NO.79, HSIN TAI WU RD. SEC 1,</text>
<text x="233.3" y="197.2">Title</text>
<text x="238.3" y="193.5">HSI-CHIH, TAIPEI HSIEN, TAIWAN 221</text>
<text x="238.3" y="195.3">TEL: +886 2 8698 3000</text>
<text x="264.8" y="195.3">FAX: +886 2 8698 3456</text>
<text x="233.3" y="200.7">Size</text>
<text x="234.7" y="202.3">A3</text>
<text x="240.1" y="200.6">Document Number</text>
<text x="254.3" y="202.3">PYNQ-Z2</text>
<text x="254.3" y="198.8">JTAG</text>
<text x="286.3" y="200.6">Rev</text>
<text x="288.1" y="202.3">R10</text>
<text x="233.3" y="204.1">Date:</text>
<text x="240.8" y="204.1">Tuesday, January 09, 2018</text>
<text x="263.5" y="204.1">Sheet</text>
<text x="273.9" y="204.1">8</text>
<text x="279.2" y="204.1">of</text>
<text x="286.3" y="204.1">15</text>
</g>
<g font-size="1.6" fill="#004080">
<text x="31.2" y="46.9">VBUS</text>
<text x="31.2" y="52.3">SHLD1</text>
<text x="31.2" y="54.1">SHLD2</text>
<text x="31.2" y="55.8">SHLD3</text>
<text x="31.2" y="57.6">SHLD4</text>
<text x="31.2" y="59.4">SHLD5</text>
<text x="42.2" y="55.8">D_N</text>
<text x="42.2" y="54.1">D_P</text>
<text x="31.2" y="61.2">SHLD6</text>
<text x="31.2" y="64.7">GND</text>
<text x="43.8" y="62.9">ID</text>
<text x="20.5" y="79">DO</text>
<text x="20.5" y="82.5">DI</text>
<text x="20.5" y="80.7">GND</text>
<text x="34.9" y="79">VCC</text>
<text x="35.1" y="82.5">CLK</text>
<text x="36" y="80.7">CS</text>
<text x="139.5" y="85.3" transform="rotate(-90 139.5 85.3)">VPHY</text>
<text x="141.2" y="84.9" transform="rotate(-90 141.2 84.9)">VPLL</text>
<text x="148.4" y="87.6" transform="rotate(-90 148.4 87.6)">VCORE1</text>
<text x="150.1" y="87.6" transform="rotate(-90 150.1 87.6)">VOCRE2</text>
<text x="151.9" y="87.6" transform="rotate(-90 151.9 87.6)">VCORE3</text>
<text x="157.2" y="87" transform="rotate(-90 157.2 87)">VCCIO1</text>
<text x="159" y="87" transform="rotate(-90 159 87)">VCCIO2</text>
<text x="160.8" y="87" transform="rotate(-90 160.8 87)">VCCIO3</text>
<text x="162.6" y="87" transform="rotate(-90 162.6 87)">VCCIO4</text>
<text x="166.9" y="87.8">ADBUS0</text>
<text x="166.9" y="89.6">ADBUS1</text>
<text x="128.9" y="91.4">VREGIN</text>
<text x="166.9" y="91.4">ADBUS2</text>
<text x="166.9" y="93.2">ADBUS3</text>
<text x="166.9" y="95">ADBUS4</text>
<text x="128.9" y="96.7">VREGOUT</text>
<text x="166.9" y="96.7">ADBUS5</text>
<text x="166.9" y="98.5">ADBUS6</text>
<text x="166.9" y="100.3">ADBUS7</text>
<text x="166.9" y="105.6">ACBUS0</text>
<text x="166.9" y="107.4">ACBUS1</text>
<text x="128.9" y="111">DM</text>
<text x="128.9" y="112.7">DP</text>
<text x="166.9" y="109.2">ACBUS2</text>
<text x="166.9" y="111">ACBUS3</text>
<text x="166.9" y="112.7">ACBUS4</text>
<text x="128.9" y="118.1">REF</text>
<text x="128.9" y="119.8">RESET#</text>
<text x="166.9" y="114.5">ACBUS5</text>
<text x="166.9" y="116.3">ACBUS6</text>
<text x="166.9" y="118.1">ACBUS7</text>
<text x="166.9" y="123.4">BDBUS0</text>
<text x="166.9" y="125.2">BDBUS1</text>
<text x="128.9" y="130.5">EECS</text>
<text x="166.9" y="127">BDBUS2</text>
<text x="166.9" y="128.7">BDBUS3</text>
<text x="166.9" y="130.5">BDBUS4</text>
<text x="128.9" y="132.3">EECLK</text>
<text x="128.9" y="134.1">EEDATA</text>
<text x="166.9" y="132.3">BDBUS5</text>
<text x="166.9" y="134.1">BDBUS6</text>
<text x="166.9" y="135.8">BDBUS7</text>
<text x="32.9" y="143">D_P</text>
<text x="39.2" y="143">VBUS</text>
<text x="166.9" y="141.2">BCBUS0</text>
<text x="166.9" y="143">BCBUS1</text>
<text x="32.9" y="146.5">D_N</text>
<text x="41.3" y="146.5">NC</text>
<text x="128.9" y="146.5">OSCI</text>
<text x="166.9" y="144.7">BCBUS2</text>
<text x="166.9" y="146.5">BCBUS3</text>
<text x="166.9" y="148.3">BCBUS4</text>
<text x="32.9" y="150.1">ID</text>
<text x="40" y="150.1">GND</text>
<text x="128.9" y="151.8">OSCO</text>
<text x="166.9" y="150.1">BCBUS5</text>
<text x="166.9" y="151.8">BCBUS6</text>
<text x="166.9" y="153.6">BCBUS7</text>
<text x="128.9" y="159">TEST</text>
<text x="164.7" y="160.7">SUSPEND#</text>
<text x="166.4" y="159">PWREN#</text>
<text x="137.7" y="162.7" transform="rotate(-90 137.7 162.7)">PAD</text>
<text x="144.8" y="162.7" transform="rotate(-90 144.8 162.7)">AGND</text>
<text x="148.4" y="162.7" transform="rotate(-90 148.4 162.7)">GND1</text>
<text x="150.1" y="162.7" transform="rotate(-90 150.1 162.7)">GND2</text>
<text x="151.9" y="162.7" transform="rotate(-90 151.9 162.7)">GND3</text>
<text x="153.7" y="162.7" transform="rotate(-90 153.7 162.7)">GND4</text>
<text x="155.5" y="162.7" transform="rotate(-90 155.5 162.7)">GND5</text>
<text x="157.2" y="162.7" transform="rotate(-90 157.2 162.7)">GND6</text>
<text x="159" y="162.7" transform="rotate(-90 159 162.7)">GND7</text>
<text x="160.8" y="162.7" transform="rotate(-90 160.8 162.7)">GND8</text>
</g>
<g font-size="1.3">
<text x="30.8" y="1.3">5</text>
<text x="88.9" y="1.3">4</text>
<text x="147" y="1.3">3</text>
<text x="205" y="1.3">2</text>
<text x="263.1" y="1.3">1</text>
<text x=".5" y="28.4">D</text>
<text x="292.6" y="28.4">D</text>
<text x=".5" y="79.5">C</text>
<text x="292.6" y="79.5">C</text>
<text x=".5" y="130.6">B</text>
<text x="292.6" y="130.6">B</text>
<text x=".5" y="181.7">A</text>
<text x="292.6" y="181.7">A</text>
<text x="30.8" y="207.4">5</text>
<text x="88.9" y="207.4">4</text>
<text x="147" y="207.4">3</text>
<text x="205" y="207.4">2</text>
<text x="263.1" y="207.4">1</text>
</g>
</svg>
